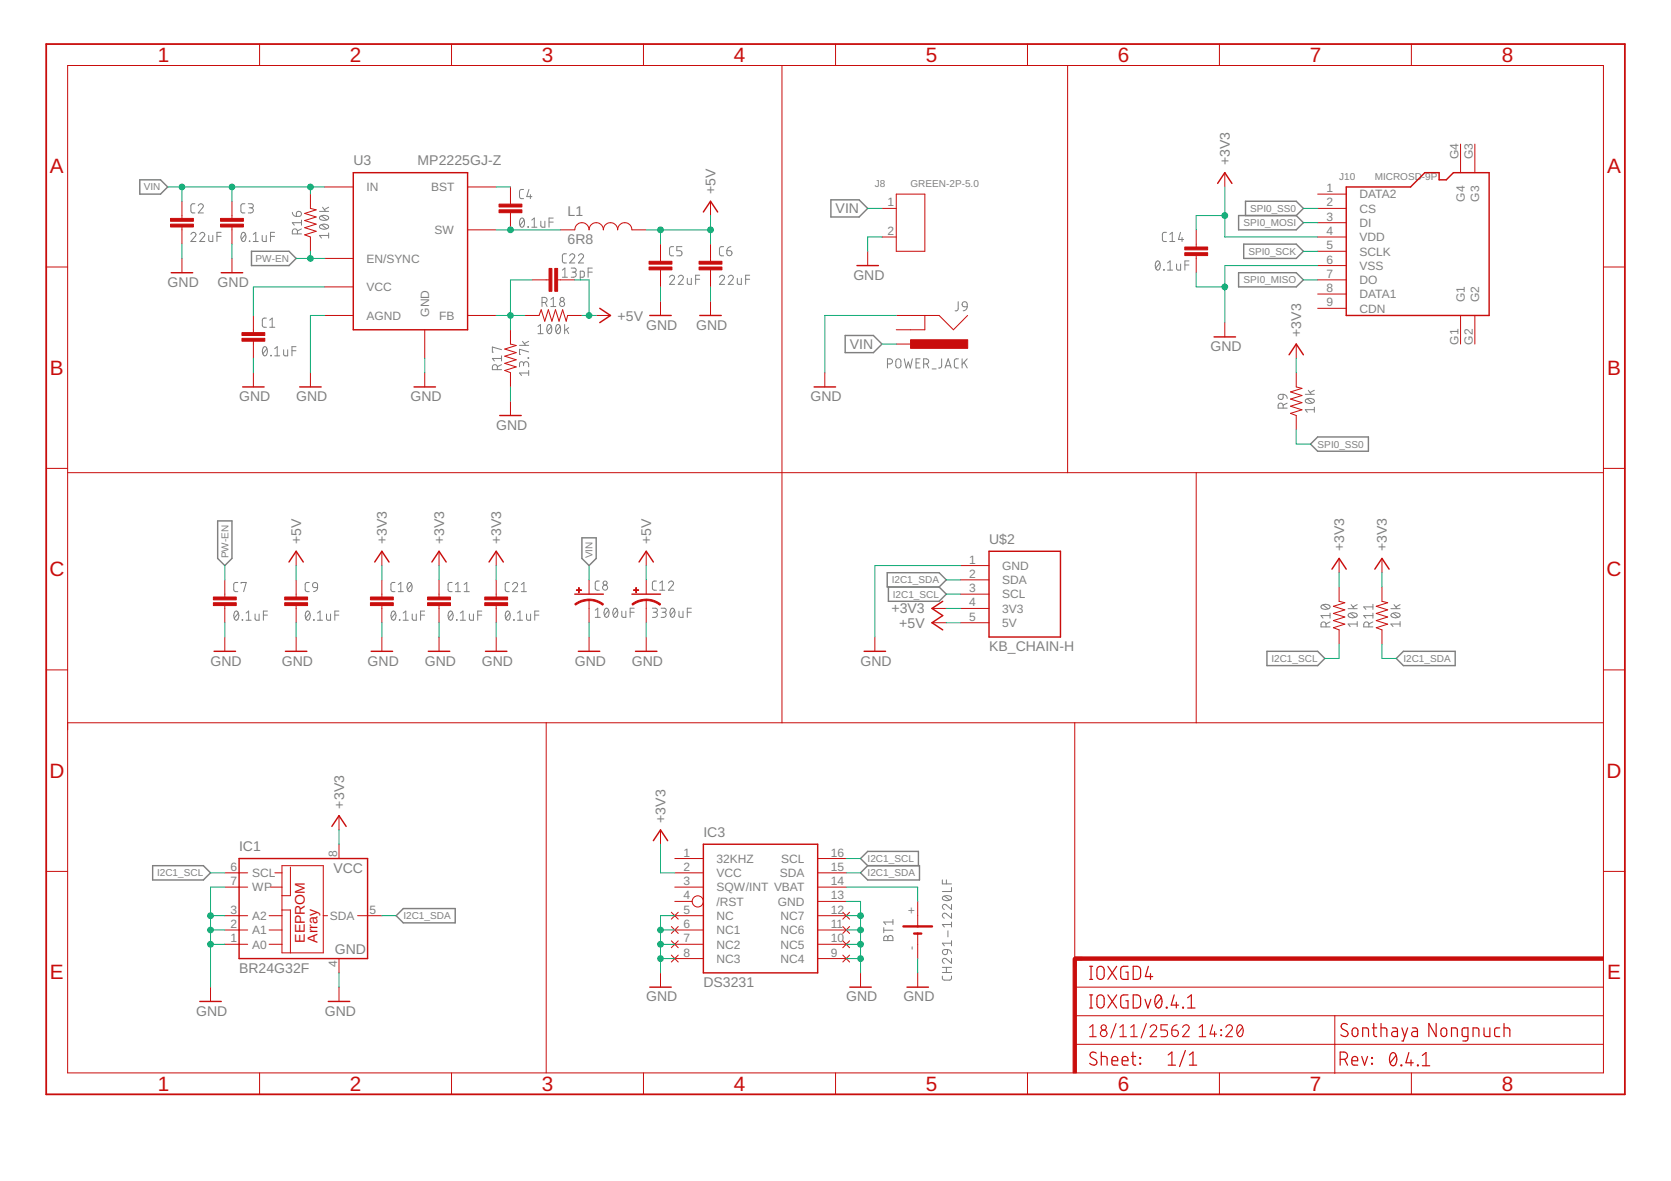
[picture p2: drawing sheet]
<svg xmlns="http://www.w3.org/2000/svg" width="297mm" height="210mm" viewBox="0 0 297 210" stroke-linecap="round" stroke-linejoin="round" font-family="sans-serif">
<g fill="none" stroke="#808080" stroke-width=".18">
<path d="M34.6 36.2h-.4l-.3 .4 .1 1.1 .6 .1M35.2 36.6a.44 .44 0 0 1 .7-.4 .44 .44 0 0 1 .1 .7l-.8 .9h1M43.5 36.2h-.4l-.3 .4v1l.3 .2h.4M44.1 36.2h.6a.36 .36 0 0 1 .3 .4 .36 .36 0 0 1-.3 .3h-.4M44.6 36.9a.46 .46 0 0 1 .4 .5 .46 .46 0 0 1-.4 .4h-.5M52 37.7v.3a.68 .68 0 0 0 .7 .5M52.8 37.7a.46 .46 0 0 1 .7 .1 .46 .46 0 0 1-.4 .7h-.4zM53.6 39.6h-1.6l.3 .4M53.6 39.1v.9M56.8 37.6h1.6M56.9 38.5a1.02 1.02 0 0 1 1.5 .2 .97 .97 0 0 1-1.6 0zM57.1 39.9l1 .8"/>
<path d="M57.1 38.4l1 .7M57.3 36.8l.6 .8M58.4 36.8l-.7 .5M92.5 38.9l.3-.1a.97 .97 0 0 1 0 1.6 1.02 1.02 0 0 1-.3-1.5zM93.1 33.7h-.5l-.2 .3v1.1l.2 .2h.5M93.2 39.1l-.8 .9M94 33.7l-.4 1.2h1M94.3 34.6v.7M94.5 39.1l.5-.3v1.6M96.1 39.3l.1 .9 .2 .2h.5v-1.1M97.6 39.5h.7M98.3 38.8h-.7v1.6"/>
<path d="M33.9 41.7a.44 .44 0 0 1 .7-.4 .44 .44 0 0 1 .1 .7l-.8 .9h.9M35.5 41.7a.44 .44 0 0 1 .6-.4 .44 .44 0 0 1 .2 .7l-.8 .9h.9M37.1 41.8v1l.3 .1h.4v-1.1M38.6 42h.7M39.3 41.3h-.7v1.6M43 41.4l.3-.1a.95 .95 0 0 1 0 1.6 1.04 1.04 0 0 1-.3-1.5zM43.6 41.7l-.7 .9M44.3 42.8l.1 .1zM45 42.9h.9M45 41.7l.5-.4v1.6M46.6 41.8v1l.3 .1h.4v-1.1M47.3 56.5l-.4 .1-.3 .3 .1 1 .2 .2 .4 .1"/>
<path d="M47.9 58.2h1M47.9 56.9l.5-.4v1.7M48.1 42h.7M48.8 41.3h-.7v1.6M52.9 41.6v-.5a.46 .46 0 0 0-.5-.4 .46 .46 0 0 0-.4 .4v.5h1.6M53.6 40.7l-.7 .3M56.9 40a1.04 1.04 0 0 1 1.5 .3 .95 .95 0 0 1-1.6 0zM58.4 41.8h-1.6l.3 .5M58.4 41.4v.9M93.9 40.3v.1zM94.5 40.4h.9M95.6 58l.5-.3v1.6"/>
<path d="M95.6 59.3h.9M96.4 53.8h.4a.46 .46 0 0 0 .5-.5 .46 .46 0 0 0-.5-.4h-.4v1.6M96.9 53.8l.4 .7M97.4 57.8l.2-.1a.97 .97 0 0 1 0 1.6 1 1 0 0 1-.2-1.5zM97.9 53.2l.5-.3v1.6M97.9 54.5h.9M98 58l-.7 .9M99 57.8l.2-.1a.97 .97 0 0 1 0 1.6 1.02 1.02 0 0 1-.2-1.5zM99.6 58l-.8 .9M100 48l.4-.4v1.7M100 49.3h.9M100.4 57.7v1.6"/>
<path d="M100.7 45.1h-.5l-.2 .4v1l.2 .2h.5M100.7 58.5l.4 .8M101.1 58.2l-.7 .6M101.3 45.5a.45 .45 0 0 1 .6-.4 .45 .45 0 0 1 .1 .7l-.7 .9h.9M101.5 47.6h.6a.36 .36 0 0 1 .3 .4 .36 .36 0 0 1-.3 .4h-.4M102 48.4a.46 .46 0 0 1 .4 .4 .46 .46 0 0 1-.4 .5h-.5M102.8 45.5a.44 .44 0 0 1 .7-.4 .44 .44 0 0 1 .1 .7l-.8 .9h.9M103.1 49.3h.6l.1-.2 .1-.6-.2-.3h-.6v1.6M104.5 48.4h.8M105.3 47.6h-.8v1.7M119 49.3a.44 .44 0 0 1 .6-.3 .44 .44 0 0 1 .2 .6l-.8 .9h.9M119.7 43.8l-.5 .1-.2 .3v1l.2 .2 .5 .1"/>
<path d="M120.6 49.3a.45 .45 0 0 1 .6-.4 .45 .45 0 0 1 .1 .7l-.7 .9h.9M121.2 43.8h-.9v.8h.6a.46 .46 0 0 1 .3 .4 .46 .46 0 0 1-.3 .5h-.6M122.2 49.5v.9l.2 .1h.5v-1M123.7 49.6h.7M124.4 48.9h-.7v1.6M127.9 49.3a.45 .45 0 0 1 .6-.4 .45 .45 0 0 1 .2 .7l-.8 .9h.9M128.6 43.8l-.5 .1-.2 .3 .1 1.2 .6 .1M129.2 44.6h.6a.45 .45 0 0 1 .3 .5 .45 .45 0 0 1-.5 .4 .45 .45 0 0 1-.4-.5zM129.5 49.3a.45 .45 0 0 1 .6-.4 .45 .45 0 0 1 .1 .7l-.7 .9h.9M129.9 43.8a.74 .74 0 0 0-.7 .8M131.1 49.5v.9l.2 .1h.5v-1M132.5 49.6h.8"/>
<path d="M133.3 48.9h-.8v1.6M170.3 53.6v1.4l-.2 .2h-.3M171.2 53.7l.3-.1a.43 .43 0 0 1 .4 .5v.4h-.6l-.3-.3zM171.9 54.5a.74 .74 0 0 1-.7 .7M205.6 46.5l.2-.1a.97 .97 0 0 1 0 1.6 1 1 0 0 1-.2-1.5zM206.2 46.7l-.8 .9M206.9 47.9v.1zM207.3 41.3h-.5l-.2 .4 .1 1 .1 .2h.5M207.5 48h.9M207.5 46.7l.5-.3v1.6M207.9 42.9h.9M207.9 41.7l.5-.4v1.6"/>
<path d="M209.1 46.9l.1 .9 .2 .2h.5v-1.1M209.8 41.3l-.3 1.3h.9M210.1 42.2v.7M210.6 47.1h.7M211.3 46.4h-.7v1.6M46.8 61.7l.3-.1a.95 .95 0 0 1 0 1.6 1.04 1.04 0 0 1-.3-1.5zM47.5 62l-.8 .9M48.1 63.2h.1zM48.8 63.2h.9M48.8 62l.5-.4v1.6M50.4 62.2v.9l.3 .1h.4v-1M51.9 62.3h.7"/>
<path d="M52.6 61.6h-.7v1.6M88.4 65.7v-.4a.44 .44 0 0 0-.4-.5 .44 .44 0 0 0-.5 .5v.4h1.7M89.2 62.1l-1.7-.4v.9h.2M89.2 64.8l-.8 .4M89.2 63.7h-1.7l.4 .5M89.2 63.2v1M92.4 61.4h1.6M92.9 60.7l.5 .7M93.1 64.7a.46 .46 0 0 1 .4-.4 .46 .46 0 0 1 .5 .4v.5M93.1 65v-.4a.36 .36 0 0 0-.4-.3 .36 .36 0 0 0-.3 .3v.6M93.9 63.6l.1 .1zM94 66.3h-1.6l.3 .4"/>
<path d="M94 65.8v.9M94 62.5l-1.6-.4v.9h.1M94 60.7l-.8 .4M157.8 64.7h.4a.46 .46 0 0 0 .4-.5 .46 .46 0 0 0-.4-.4h-.4v1.6M159.4 63.9l.3-.1 .3 .1a1.33 1.33 0 0 1 .1 1.2l-.4 .3a.43 .43 0 0 1-.5-.4zM160.7 63.8l.4 1.6 .4-1.1 .3 1.1 .4-1.6M162.8 64.5h.6M163.6 63.8h-.8v1.6h.8M164.2 64.7h.5a.46 .46 0 0 0 .4-.5 .46 .46 0 0 0-.4-.4h-.5v1.6M164.7 64.7l.4 .7M165.7 65.6h.7M167.4 63.8v1.4l-.2 .2h-.4"/>
<path d="M168 65.4l.6-1.6 .5 1.6M168.1 65h.9M170.4 63.8h-.5l-.2 .3v1.1l.2 .2h.5M171 63.8v1.6M171.4 64.4l.5 1M171.9 63.8l-.9 1M227.3 70.2l.8-.1v.5a.45 .45 0 0 1-.7 .3 .45 .45 0 0 1-.1-.7zM228.1 72.5v-.4a.44 .44 0 0 0-.5-.5 .44 .44 0 0 0-.4 .5v.4h1.6M228.1 70.1h.2a.68 .68 0 0 1 .5 .7M228.8 71.6l-.7 .4M232 70.1h1.6M232.1 71a1.02 1.02 0 0 1 1.5 .2 .93 .93 0 0 1-1.6 0z"/>
<path d="M232.4 70.9l.9 .7M232.6 69.4l.5 .7M233.6 72.8h-1.6l.4 .5M233.6 72.4v.9M233.6 69.4l-.7 .4M41.8 108.7l.2-.1a.97 .97 0 0 1 0 1.6 1.03 1.03 0 0 1-.2-1.5zM42.3 103.5h-.5l-.2 .4v1l.2 .2 .5 .1M42.4 109l-.8 .9M42.9 103.7v-.2h.9l-.5 1.7M43.1 110.1v.1zM43.8 110.2h.8M43.8 109l.4-.4v1.6"/>
<path d="M45.3 109.1l.1 1 .2 .1h.5v-1.1M46.8 109.3h.7M47.5 108.6h-.7v1.6M54.5 108.7l.2-.1a.95 .95 0 0 1 0 1.6 1.06 1.06 0 0 1-.2-1.5zM55 103.5h-.5l-.2 .4v1l.2 .2 .5 .1M55.1 109l-.8 .9M55.7 103.7l.3-.2a.43 .43 0 0 1 .5 .5v.4h-.7l-.2-.3zM55.8 110.1v.1zM56.4 110.2h.9M56.4 109l.5-.4v1.6M56.5 104.4a.7 .7 0 0 1-.8 .8M58 109.1l.1 1 .2 .1h.5v-1.1"/>
<path d="M59.5 109.3h.7M60.2 108.6h-.7v1.6M69.7 108.7l.2-.1a.95 .95 0 0 1 0 1.6 1.06 1.06 0 0 1-.2-1.5zM70.2 103.5h-.5l-.2 .4v1l.2 .2 .5 .1M70.3 109l-.7 .9M70.8 105.2h.9M70.8 103.9l.4-.4v1.7M71 110.1l.1 .1zM71.7 110.2h.9M71.7 109l.4-.4v1.6M72.6 103.6l.2-.1a.97 .97 0 0 1 0 1.7 1.02 1.02 0 0 1-.2-1.6zM73.2 103.9l-.7 .9"/>
<path d="M73.3 109.1v1l.3 .1h.4v-1.1M74.8 109.3h.7M75.5 108.6h-.7v1.6M79.9 108.7l.2-.1a.95 .95 0 0 1 0 1.6 1.01 1.01 0 0 1-.2-1.5zM80.4 103.5h-.5l-.2 .4v1l.2 .2 .5 .1M80.5 109l-.8 .9M81 105.2h.9M81 103.9l.4-.4v1.7M81.2 110.1v.1zM81.8 110.2h.9M81.8 109l.5-.4v1.6M82.5 105.2h.9"/>
<path d="M82.5 103.9l.5-.4v1.7M83.4 109.1l.1 1 .2 .1h.5v-1.1M84.9 109.3h.7M85.6 108.6h-.7v1.6M90 108.7l.3-.1a.97 .97 0 0 1 0 1.6 1.03 1.03 0 0 1-.3-1.5zM90.5 103.5h-.5l-.2 .4v1l.2 .2 .5 .1M90.6 109l-.7 .9M91.1 103.9a.45 .45 0 0 1 .6-.4 .45 .45 0 0 1 .2 .7l-.8 1h.9M91.3 110.1l.1 .1zM92 110.2h.9M92 109l.4-.4v1.6M92.7 105.2h.9"/>
<path d="M92.7 103.9l.4-.4v1.7M93.6 109.1v1l.3 .1h.4v-1.1M95.1 109.3h.7M95.8 108.6h-.7v1.6M105.8 108.5l.5-.4v1.6M105.8 109.7h.9M106.5 103.3h-.5l-.2 .3v1.1l.2 .2h.5M107.6 108.2l.2-.1a.97 .97 0 0 1 0 1.6 1.03 1.03 0 0 1-.2-1.5zM108.2 108.5l-.7 .9M109.1 108.2l.3-.1a.97 .97 0 0 1 0 1.6 1.03 1.03 0 0 1-.3-1.5zM109.7 108.5l-.7 .9M110.5 108.6l.1 1 .2 .1h.5v-1.1"/>
<path d="M112 108.8h.7M112.7 108.1h-.7v1.6M116 108.1h.5a.36 .36 0 0 1 .4 .4 .36 .36 0 0 1-.4 .3h-.4M116.4 108.8a.46 .46 0 0 1 .5 .5 .46 .46 0 0 1-.5 .4h-.4M116.7 103.3h-.5l-.2 .3v1.1l.2 .2h.5M117.3 104.9h.9M117.3 103.6l.4-.3v1.6M117.5 108.1h.6a.36 .36 0 0 1 .3 .4 .36 .36 0 0 1-.3 .3h-.4M118 108.8a.46 .46 0 0 1 .4 .5 .46 .46 0 0 1-.4 .4h-.5M118.8 103.6a.44 .44 0 0 1 .7-.3 .44 .44 0 0 1 .1 .7l-.8 .9h.9M119.3 108.2l.2-.1a.97 .97 0 0 1 0 1.6 1.03 1.03 0 0 1-.2-1.5zM119.9 108.5l-.7 .9"/>
<path d="M120.7 108.6v1l.3 .1h.4v-1.1M122.2 108.8h.7M122.9 108.1h-.7v1.6M234.9 107.6a1 1 0 0 1 1.5 .3 .95 .95 0 0 1-1.6 0zM235.2 107.5l.9 .7M235.7 111.4v-.4a.44 .44 0 0 0-.4-.5 .44 .44 0 0 0-.5 .5v.4h1.6M236.4 110.5l-.7 .4M236.4 109.4h-1.6l.4 .5M236.4 109v.9M239.6 108.2h1.7M239.8 109.1a1.02 1.02 0 0 1 1.5 .2 .93 .93 0 0 1-1.7 0zM240 109l.9 .7"/>
<path d="M240.2 107.5l.5 .7M241.3 110.9h-1.7l.4 .5M241.3 110.5v.9M241.3 107.5l-.8 .4M243.3 111.4v-.4a.46 .46 0 0 0-.4-.5 .46 .46 0 0 0-.5 .5v.4h1.7M244.1 109.4h-1.7l.4 .5M244.1 110.5l-.8 .4M244.1 107.4v.9M244.1 109v.9M244.1 107.9h-1.7l.4 .4M247.2 108.2h1.7M247.4 109.1a1.02 1.02 0 0 1 1.5 .2 .95 .95 0 0 1-1.7 0z"/>
<path d="M247.6 109l.9 .7M247.8 107.5l.5 .7M248.9 110.9h-1.7l.4 .5M248.9 110.5v.9M248.9 107.5l-.8 .4M167.5 156.4v.7h1.6M167.6 159.4a1.04 1.04 0 0 1 1.5 .2 .95 .95 0 0 1-1.6 0zM167.9 159.3l.9 .7M168.2 156.4v.7M169.1 157.7v.8h-1.6M157.1 164.9v.9M157.1 165.3h1.6"/>
<path d="M157.2 166.5l.4-.1 .2 .3a.46 .46 0 0 1 .5-.4 .46 .46 0 0 1 .4 .4v.5h-1.6zM157.8 166.7v.5M158.7 163.4v.9M158.7 163.9h-1.6l.4 .4M167.5 173.5v.5l.4 .2h1l.2-.2v-.5M167.5 172.8h1.6M167.5 171.9h1.6M167.6 168.9l.8-.1v.5a.46 .46 0 0 1-.6 .3 .46 .46 0 0 1-.2-.7zM168.2 171.9v.9M168.4 168.8a.7 .7 0 0 1 .7 .7M168.5 165.4v1.1M169.1 170.3v.9l-.9-.7a.44 .44 0 0 0-.7 .1 .44 .44 0 0 0 .4 .6"/>
<path d="M169.1 162.3v.9l-.9-.8a.44 .44 0 0 0-.7 .2 .44 .44 0 0 0 .4 .6M169.1 160.7v.9l-.9-.7a.45 .45 0 0 0-.7 .1 .45 .45 0 0 0 .4 .6M169.1 163.9v.9M169.1 167.2v.9M169.1 167.6h-1.6l.4 .5M169.1 164.3h-1.6l.4 .5"/>
<circle cx="99.9" cy="54" r=".45"/>
<circle cx="99.9" cy="53.2" r=".36"/>
<circle cx="107.6" cy="103.6" r=".36"/>
<circle cx="107.6" cy="104.4" r=".44"/>
</g>
<g fill="none" stroke="#808080" stroke-width=".25">
<path d="M24.8 32h3.7l1.3 1.2-1.3 1.3h-3.7zM147.7 35.5h5l1.5 1.5-1.5 1.6h-5zM220.2 38.3h10.2l1.3 1.3-1.3 1.3h-10.2zM221.4 38.3v-2.5h9l1.3 1.2-1.3 1.3M44.7 44.7h6.7l1.2 1.2-1.2 1.3h-6.7zM150.2 59.6h5.1l1.5 1.6-1.5 1.5h-5.1zM220.2 48.5h10.2l1.3 1.2-1.3 1.3h-10.2zM221.1 43.4h9.3l1.3 1.3-1.3 1.2h-9.3zM233 78.9l1.2-1.2h9v2.5h-9zM38.7 92.6h2.5v6.7l-1.2 1.2-1.3-1.2zM103.4 95.6h2.6v3.7l-1.3 1.2-1.3-1.2zM157.7 101.8h9.2l1.3 1.3-1.3 1.2h-9.2z"/>
<path d="M157.9 104.3v2.6h9l1.3-1.3-1.3-1.3M225.2 115.8h9l1.3 1.2-1.3 1.3h-9zM248.2 117l1.3-1.2h9.2v2.5h-9.2zM27.1 153.9h9.1l1.2 1.2-1.2 1.3h-9.1zM153 155.1l1.2-1.2h9.2v2.5h-9.2zM154.2 153.9l-1.2-1.3 1.2-1.3h9.1v2.6M70.4 162.8l1.3-1.3h9.2v2.5h-9.2z"/>
</g>
<g fill="none" stroke="#c90d0c" stroke-width=".18">
<path d="M12 11.6h273v179.1h-273zM46.1 7.8v3.8M80.3 7.8v3.8M114.4 7.8v3.8M139 11.6v116.9M148.5 7.8v3.8M182.6 7.8v3.8M189.8 11.6v72.4M216.8 7.8v3.8M250.9 7.8v3.8M32.3 35.8v3M41.2 35.8v3"/>
<path d="M55.2 34.5v2.5l1 .3-2 .6 2 .7-2 .6 2 .6-2 .7 2 .6-2 .6 1 .4v2.6M57.7 33.2h5.1M83.1 33.2h5.1M90.7 33.2v3.1M90.7 37.8v3.1M126.3 35.8v2.5M156.8 37h2.5M159.3 34.5h5.1v10.2h-5.1zM217.7 30.7v2.5M234.2 34.5h5.1M234.2 37h5.1M234.2 39.6h5.1"/>
<path d="M259.6 25.6v5.1M262.2 25.6v5.1M8.2 47.5h3.8M32.3 40.3v3.1M32.3 45.9v2.6M41.2 40.3v3.1M41.2 45.9v2.6M45 56.1v3M57.7 56.1h5.1M57.7 45.9h5.1M57.7 51h5.1M75.5 58.6v5.1"/>
<path d="M83.1 40.9h5.1M83.1 56.1h5.1M90.7 58.6v2.6l1.1 .2-2.1 .6 2.1 .7-2.1 .6 2.1 .6-2.1 .7 2.1 .6-2.1 .6 1 .4v2.6M93.3 56.1h2.5l.4-1 .6 2 .7-2 .6 2 .6-2 .7 2 .6-2 .6 2 .3-1h2.5M94.6 49.7h3M99.1 49.7h3.1M99.6 40.9h2.6a1.27 1.27 0 0 1 1.2-1.3 1.27 1.27 0 0 1 1.3 1.3 1.27 1.27 0 0 1 1.3-1.3 1.27 1.27 0 0 1 1.3 1.3 1.27 1.27 0 0 1 1.2-1.3 1.27 1.27 0 0 1 1.3 1.3 1.27 1.27 0 0 1 1.3-1.3 1.27 1.27 0 0 1 1.2 1.3h2.6M106 56.1h2.5M117.4 43.4v3M117.4 48v3M117.4 53.5v2.6M126.3 43.4v3"/>
<path d="M126.3 48v3M126.3 53.5v2.6M154.2 44.7v2.5M156.8 42.1h2.5M159.3 56.1h7.6l2.6 2.5 2.5-2.5M164.4 56.1v2.5h-5.1M212.6 40.9v3M212.6 45.4v3.1M217.7 57.3v2.6M234.2 44.7h5.1M234.2 42.1h5.1M234.2 47.2h5.1"/>
<path d="M234.2 49.7h5.1M234.2 52.3h5.1M234.2 54.8h5.1M259.6 56.1v5.1M262.2 56.1v5.1M285 47.5h3.8M45 60.6v3.1M45 66.2v2.6M55.2 66.2v2.6M75.5 66.2v2.6M90.7 71.3v2.6M146.6 66.2v2.6"/>
<path d="M159.3 61.2h2.6M230.4 66.2v2.6l1 .2-2 .7 2 .6-2 .6 2 .7-2 .6 2 .6-2 .7 1 .4v2.5M230.4 61.2v2.5M8.2 83.2h3.8M12 84h273M52.6 98v2.5M67.9 98v2.5M78 98v2.5M88.2 98v2.5M114.9 98v2.5M212.6 84v44.5M238 99.3v2.5"/>
<path d="M245.7 99.3v2.5M285 83.2h3.8M8.2 119.1h3.8M40 103.1v3M40 107.6v3.1M40 113.2v2.6M52.6 103.1v3M52.6 107.6v3.1M52.6 113.2v2.6M67.9 103.1v3M67.9 107.6v3.1M67.9 113.2v2.6"/>
<path d="M78 103.1v3M78 107.6v3.1M78 113.2v2.6M88.2 103.1v3M88.2 107.6v3.1M88.2 113.2v2.6M104.7 103.1v2.5M104.7 106.6v4.1M104.7 113.2v2.6M114.9 103.1v2.5M114.9 106.6v4.1M114.9 113.2v2.6"/>
<path d="M155.5 113.2v2.6M165.7 108.1h2.5M165.7 110.7h2.5M170.7 100.5h5.1M170.7 103.1h5.1M170.7 105.6h5.1M170.7 108.1h5.1M170.7 110.7h5.1M238 104.3v2.6l1.1 .2-2.1 .7 2.1 .6-2.1 .6 2.1 .7-2.1 .6 2.1 .6-2.1 .7 1 .4v2.5M245.7 104.3v2.6l1 .2-2.1 .7 2.1 .6-2.1 .6 2.1 .7-2.1 .6 2.1 .6-2.1 .7 1.1 .4v2.5M285 119.1h3.8M12 128.5h273"/>
<path d="M97.1 128.5v62.2M191.1 128.5v41.9M8.2 154.9h3.8M40 155.1h4M40 157.7h4M48.1 157.7h2M48.9 155.1h1.2M50.1 153.9h7.4v15.5h-7.4zM51.6 154.1v5.1h-1.5M60.3 145v2.5M60.3 150.1v2.5M117.4 147.5v2.6"/>
<path d="M120 155.1h5M120 157.7h5M120 152.6h5M145.4 155.1h5M145.4 157.7h5M145.4 152.6h5M285 154.9h3.8M37.4 175.5v2.5M40 162.8h4M40 165.3h4M40 167.8h4M47.8 162.8h2.3"/>
<path d="M47.8 165.3h2.3M47.8 167.8h2.3M50.1 161.7h1.5v7.7M57.5 162.8h.7M60.3 170.4v2.5M60.3 175.5v2.5M63.6 162.8h4.3M117.4 172.9v2.6M119.3 162.1l1.3 1.3M119.3 164.7l1.3 1.2M119.3 167.2l1.3 1.2M119.3 169.8l1.3 1.2"/>
<path d="M120 162.8h5M120 165.3h5M120 167.8h5M120 160.2h3M120 170.4h5M120.6 162.1l-1.3 1.3M120.6 164.7l-1.3 1.2M120.6 167.2l-1.3 1.2M120.6 169.8l-1.3 1.2M145.4 162.8h5M145.4 165.3h5M145.4 167.8h5"/>
<path d="M145.4 160.2h5M145.4 170.4h5M149.8 169.8l1.2 1.2M149.8 167.2l1.2 1.2M149.8 164.7l1.2 1.2M149.8 162.1l1.2 1.3M151 169.8l-1.2 1.2M151 167.2l-1.2 1.2M151 164.7l-1.2 1.2M151 162.1l-1.2 1.3M153 172.9v2.6M163.1 160.2v4.5"/>
<path d="M163.1 165.9v4.5M163.1 172.9v2.6M191.1 175.5h93.9M46.1 190.7v3.8M80.3 190.7v3.8M114.4 190.7v3.8M148.5 190.7v3.8M182.6 190.7v3.8M191.1 185.6h93.9M191.1 180.5h93.9M216.8 190.7v3.8M237.3 180.5v10.3"/>
<path d="M250.9 190.7v3.8"/>
<circle cx="124" cy="160.2" r=".99"/>
</g>
<g fill="none" stroke="#c90d0c" stroke-width=".25">
<path d="M62.8 30.7h20.3v27.9h-20.3zM125 37.7l1.3-1.9 1.3 1.9M216.5 32.6l1.2-1.9 1.3 1.9M239.3 33.2h11.4l2.6-2.5h2.5v1.3h1.3l1.3-1.3h6.3v25.4h-25.4zM30.4 48.5h3.8M39.3 48.5h3.8M106.6 54.8l1.9 1.3-1.9 1.2M115.5 56.1h3.8M124.4 56.1h3.8M152.3 47.2h3.8M215.8 59.9h3.8M43.1 68.8h3.8"/>
<path d="M53.3 68.8h3.8M73.6 68.8h3.8M88.8 73.9h3.8M144.7 68.8h3.8M229.2 63.1l1.2-1.9 1.3 1.9M51.4 99.9l1.2-1.9 1.3 1.9M66.6 99.9l1.3-1.9 1.3 1.9M76.8 99.9l1.2-1.9 1.3 1.9M86.9 99.9l1.3-1.9 1.3 1.9M113.6 99.9l1.3-1.9 1.2 1.9M175.8 98h12.7v15.2h-12.7zM38.1 115.8h3.8"/>
<path d="M50.7 115.8h3.8M66 115.8h3.8M76.1 115.8h3.8M86.3 115.8h3.8M102.2 105.6h5.1M102.8 115.8h3.8M112.3 105.6h5.1M113 115.8h3.8M153.6 115.8h3.8M167.6 106.9l-1.9 1.2 1.9 1.3-1.9 1.3 1.9 1.3M236.8 101.2l1.2-1.9 1.3 1.9M244.4 101.2l1.3-1.9 1.2 1.9"/>
<path d="M42.5 152.6h22.8v17.8h-22.8zM59 146.9l1.3-1.9 1.2 1.9M116.1 149.4l1.3-1.9 1.3 1.9M125 150.1h20.4v22.8h-20.4zM35.5 178h3.8M58.4 178h3.8M115.5 175.5h3.8M151.1 175.5h3.8M161.2 175.5h3.8"/>
</g>
<g fill="#c90d0c" stroke="#c90d0c" stroke-width=".18">
<path d="M50.6 107.1h4.1v.5h-4.1z"/>
<path d="M50.6 106.1h4.1v.5h-4.1z"/>
<path d="M65.8 107.1h4.1v.5h-4.1z"/>
<path d="M65.8 106.1h4.1v.5h-4.1z"/>
<path d="M76 107.1h4.1v.5h-4.1z"/>
<path d="M76 106.1h4.1v.5h-4.1z"/>
<path d="M210.6 44.9h4.1v.5h-4.1z"/>
<path d="M210.6 43.9h4.1v.5h-4.1z"/>
<path d="M43 60.1h4.1v.5h-4.1z"/>
<path d="M43 59.1h4.1v.5h-4.1z"/>
<path d="M30.3 39.8h4.1v.5h-4.1z"/>
<path d="M30.3 38.8h4.1v.5h-4.1z"/>
<path d="M39.2 39.8h4.1v.5h-4.1z"/>
<path d="M39.2 38.8h4.1v.5h-4.1z"/>
<path d="M88.7 37.3h4.1v.5h-4.1z"/>
<path d="M88.7 36.3h4.1v.5h-4.1z"/>
<path d="M115.4 47.5h4v.5h-4z"/>
<path d="M115.4 46.4h4v.5h-4z"/>
<path d="M124.3 47.5h4v.5h-4z"/>
<path d="M124.3 46.4h4v.5h-4z"/>
<path d="M37.9 107.1h4.1v.5h-4.1z"/>
<path d="M37.9 106.1h4.1v.5h-4.1z"/>
<path d="M102.5 104.8h.9v.1h-.9z"/>
<path d="M102.8 104.4h.2v.9h-.2z"/>
<path d="M112.6 104.8h.9v.1h-.9z"/>
<path d="M113 104.4h.1v.9h-.1z"/>
<path d="M86.2 107.1h4v.5h-4z"/>
<path d="M86.2 106.1h4v.5h-4z"/>
<path d="M98.6 47.7h.5v4.1h-.5z"/>
<path d="M97.6 47.7h.5v4.1h-.5z"/>
<path d="M161.9 60.4h10.1v1.5h-10.1z"/>
<path d="M190.8 170.4h.5v20.3h-.5z"/>
<path d="M191.1 170.1h93.9v.6h-93.9z"/>
</g>
<path d="M160.6 164.7h5.1M162.5 165.9h1.3" fill="none" stroke="#c90d0c" stroke-width=".42"/>
<g fill="#c90d0c" stroke="#c90d0c" stroke-width=".18">
<path d="M104.7 106.5h.3a4.1 4.1 0 0 1 2.3 .9l-.2 .2a3.8 3.8 0 0 0-2.4-.9z" fill-rule="evenodd"/>
<path d="M102.2 107.4l.2-.2a4 4 0 0 1 2.3-.7v.2l-.5 .1a3.8 3.8 0 0 0-1.9 .7z" fill-rule="evenodd"/>
<path d="M114.9 106.5h.2a4.1 4.1 0 0 1 2.3 .9l-.1 .2a3.8 3.8 0 0 0-2.4-.9z" fill-rule="evenodd"/>
<path d="M112.3 107.4l.2-.2a4 4 0 0 1 2.4-.7v.2l-.5 .1a3.8 3.8 0 0 0-1.9 .7z" fill-rule="evenodd"/>
</g>
<path d="M192.3 170.4h-1.2v1.2" fill="none" stroke="#c90d0c" stroke-width=".61"/>
<g fill="none" stroke="#c90d0c" stroke-width=".21">
<path d="M193.7 179.2h.5M193.7 176.8h.5M193.7 174.1h.5M193.7 171.7h.5M194 171.7v2.4M194 176.8v2.4M195.1 177.1a.66 .66 0 0 1 .7-.3 .66 .66 0 0 1 .5 .7v1a.65 .65 0 0 1-.7 .7 .65 .65 0 0 1-.6-.7zM195.1 172a.66 .66 0 0 1 .7-.2 .66 .66 0 0 1 .5 .6v1a.65 .65 0 0 1-.7 .7 .65 .65 0 0 1-.6-.7zM196.9 176.8l1.6 2.4M196.9 171.7l1.6 2.4M198.5 176.8l-1.6 2.4M198.5 171.7l-1.6 2.4"/>
<path d="M200.5 176.8h-.8a.51 .51 0 0 0-.5 .5v1.5l.4 .3 .9 .1v-1.3h-.4M200.5 171.7h-.8a.51 .51 0 0 0-.5 .6v1.3l.2 .4 1.1 .1v-1.3h-.4M201.4 176.8h.9l.4 .5v1.4l-.4 .4-.9 .1zM201.4 171.7l.9 .1 .4 .4v1.4l-.4 .5h-.9zM203.5 177.6l.5 1.6 .6-1.6M204.1 171.7l-.5 1.9h1.3M204.5 173v1.1M205.5 177a.53 .53 0 0 1 .7-.1 .53 .53 0 0 1 .3 .5 1.53 1.53 0 0 1-.4 1.7l-.2 .1a1.4 1.4 0 0 1-.4-2.2zM206.4 177.3l-1 1.3M207.3 179h.2v.2h-.2zM208.7 176.8l-.5 1.8h1.3M209.1 178.1v1.1"/>
<path d="M210.2 179h.2v.2h-.2zM211.1 179.2h1.3M211.1 177.3l.7-.5v2.4M194.9 187.2a.58 .58 0 0 0-.9-.1 .58 .58 0 0 0 0 .9l.7 .3a.54 .54 0 0 1 .2 .8 .54 .54 0 0 1-.7 .2l-.5-.3M195.8 187.8l.9 .1 .1 1.4M195.8 187v2.3M197.7 188.5h1a.54 .54 0 0 0-.4-.7 .54 .54 0 0 0-.6 .5l.1 .9 .9 .1M199.5 188.5h1a.54 .54 0 0 0-.4-.7 .54 .54 0 0 0-.6 .5l.1 .9 .9 .1M201.1 187.8h.8M201.4 187v2.1l.2 .2h.3M202.6 188h.2v.1h-.2zM202.6 189h.2v.1h-.2z"/>
<path d="M207.7 189.3h1.3M207.7 187.5l.6-.5v2.3M210.7 186.7l-1 2.9M211.4 189.3h1.3M211.4 187.5l.7-.5v2.3M238.2 188.3h.7a.65 .65 0 0 0 .6-.7 .65 .65 0 0 0-.6-.6h-.7v2.3M239 188.3l.5 1M239.5 182.1a.58 .58 0 0 0-.9-.1 .58 .58 0 0 0 .1 .9l.7 .4a.54 .54 0 0 1 .2 .7 .54 .54 0 0 1-.8 .2l-.5-.3M240.3 188.5h1a.54 .54 0 0 0-.3-.7 .54 .54 0 0 0-.7 .5l.1 .9 .9 .1M240.5 182.9l.5-.2a.92 .92 0 0 1 .1 1.5h-.3l-.4-.3-.1-.7zM242.1 187.8l.5 1.5 .5-1.5M242.2 184.2v-1.5l1 .1 .1 1.4"/>
<path d="M243.8 189h.2v.1h-.2zM243.8 188h.2v.1h-.2zM243.9 182.7h.8M244.2 181.9v2l.1 .2 .4 .1M245.5 182.7l.9 .1 .1 1.4M245.5 181.9v2.3M247.3 187.3a.53 .53 0 0 1 .6-.2 .53 .53 0 0 1 .3 .6 1.53 1.53 0 0 1-.4 1.7h-.2a1.4 1.4 0 0 1-.3-2.1zM247.5 182.7h.7l.2 .2v1.3h-.6a.46 .46 0 0 1-.4-.4 .46 .46 0 0 1 .4-.5h.6M248.2 187.6l-1.1 1.3M249 189.3h.2v.1h-.2zM249.2 182.7l.5 1.5M250.2 182.7l-.8 2.3h-.2"/>
<path d="M250.4 187.1l-.5 1.8h1.3M250.8 188.4v1M251.1 182.7h.6l.3 .4v1.1h-.6a.46 .46 0 0 1-.5-.4 .46 .46 0 0 1 .5-.5h.6M252 189.3h.1v.1h-.1zM252.8 189.4h1.3M252.8 187.6l.7-.5v2.3M255.3 181.9v2.3l-1.3-2.3v2.3M256.3 182.9l.5-.2a.47 .47 0 0 1 .4 .5v.5a.52 .52 0 0 1-.5 .5 .52 .52 0 0 1-.6-.5zM258 184.2v-1.5l1 .1 .1 1.4M260.9 184.2h-.8l-.2-.2v-1.1l.2-.2h.8v1.9l-.2 .4h-.7M261.9 184.2v-1.5l.9 .1 .1 1.4M263.8 182.7v1.3l.4 .2h.6v-1.5"/>
<path d="M266.6 182.7h-.7l-.2 .4 .1 1 .8 .1M267.4 182.7l.9 .1 .1 .3v1.1M267.4 181.9v2.3"/>
</g>
<path d="M8.2 7.8h280.6v186.7h-280.6z" fill="none" stroke="#c90d0c" stroke-width=".32"/>
<g fill="none" stroke="#c90d0c" stroke-width=".19">
<path d="M193.7 182.6l.6-.5v2.2M193.7 184.3h1.2M198.4 181.9l-.9 2.6M199.1 184.3h1.1M199.1 182.6l.5-.5v2.2M201 184.3h1.2M201 182.6l.6-.5v2.2M203.8 181.9l-1 2.6M204.4 182.6a.58 .58 0 0 1 .9-.4 .58 .58 0 0 1 .1 .9l-1 1.2h1.2M207.5 182.1h-1.1v1h.7a.61 .61 0 0 1 .4 .6 .61 .61 0 0 1-.4 .6h-.7M208.3 183.1h.7a.59 .59 0 0 1 .5 .6 .59 .59 0 0 1-.6 .5 .59 .59 0 0 1-.6-.5zM209.2 182.1l-.6 .3-.3 .7"/>
<path d="M210.2 182.6a.58 .58 0 0 1 .8-.4 .58 .58 0 0 1 .2 .9l-1 1.2h1.2M213.2 184.3h1.1M213.2 182.6l.5-.5v2.2M215.6 182.1l-.5 1.7h1.2M215.9 183.3v1M217 183l.1 .1zM217 184l.1 .1zM217.9 182.6a.58 .58 0 0 1 .8-.4 .58 .58 0 0 1 .2 .9l-1 1.2h1.2M220.1 182.3a.49 .49 0 0 1 .5-.1 .49 .49 0 0 1 .3 .5 1.21 1.21 0 0 1-.5 1.6 1.26 1.26 0 0 1-.4-1.9zM220.9 182.6l-1 1.2"/>
<circle cx="196.2" cy="182.6" r=".47"/>
<circle cx="196.2" cy="183.7" r=".59"/>
</g>
<g fill="none" stroke="#0dab76" stroke-width=".18">
<path d="M29.8 33.2h27.9M32.3 33.2v2.6M41.2 33.2v2.6M55.2 33.2v1.3M88.2 33.2h2.5M126.3 38.3v5.1M154.2 37h2.6M217.7 33.2v8.9h16.5M217.7 38.3h-5.1v2.6M231.7 37h2.5M231.7 39.6h2.5M32.3 43.4v2.5"/>
<path d="M41.2 43.4v2.5M52.6 45.9h5.1M55.2 44.7v1.2M57.7 56.1h-2.5v10.1M57.7 51h-12.7v5.1M88.2 40.9h11.4M88.2 56.1h5.1M94.6 49.7h-3.9v8.9M102.2 49.7h2.5v6.4M103.4 56.1h2.6M114.9 40.9h11.4M117.4 40.9v2.5"/>
<path d="M117.4 51v2.5M126.3 51v2.5M156.8 42.1h-2.6v2.6M159.3 56.1h-12.7v10.1M212.6 48.5v2.5h5.1M231.7 49.7h2.5M231.7 44.7h2.5M234.2 47.2h-16.5v10.1M45 63.7v2.5M75.5 63.7v2.5M90.7 68.8v2.5M156.8 61.2h2.5"/>
<path d="M230.4 63.7v2.5M230.4 76.4v2.5h2.6M40 100.5v2.6M40 110.7v2.5M52.6 100.5v2.6M52.6 110.7v2.5M67.9 100.5v2.6M67.9 110.7v2.5M78 100.5v2.6M78 110.7v2.5M88.2 100.5v2.6M88.2 110.7v2.5"/>
<path d="M104.7 100.5v2.6M104.7 110.7v2.5M114.9 100.5v2.6M114.9 110.7v2.5M168.2 110.7h2.5M168.2 108.1h2.5M168.2 105.6h2.5M168.2 103.1h2.5M170.7 100.5h-15.2v12.7M238 101.8v2.5M238 114.5v2.5h-2.5M245.7 101.8v2.5"/>
<path d="M245.7 114.5v2.5h2.5M37.4 155.1h2.6M40 157.7h-2.6v17.8M60.3 147.5v2.6M117.4 150.1v5h2.6M150.4 155.1h2.6M150.4 157.7h12.7v2.5M150.4 152.6h2.6M37.4 162.8h2.6M37.4 167.8h2.6M37.4 165.3h2.6M60.3 172.9v2.6"/>
<path d="M67.9 162.8h2.5M117.4 167.8h2.6M117.4 165.3h2.6M117.4 170.4h2.6M120 162.8h-2.6v10.1M150.4 162.8h2.6M150.4 167.8h2.6M150.4 165.3h2.6M150.4 170.4h2.6M150.4 160.2h2.6v12.7M163.1 170.4v2.5"/>
</g>
<g fill="#0dab76" stroke="#0dab76" stroke-width=".18">
<circle cx="117.4" cy="40.9" r=".51"/>
<circle cx="126.3" cy="40.9" r=".51"/>
<circle cx="104.7" cy="56.1" r=".51"/>
<circle cx="217.7" cy="38.3" r=".51"/>
<circle cx="217.7" cy="51" r=".51"/>
<circle cx="37.4" cy="165.3" r=".51"/>
<circle cx="37.4" cy="167.8" r=".51"/>
<circle cx="37.4" cy="162.8" r=".51"/>
<circle cx="117.4" cy="167.8" r=".51"/>
<circle cx="117.4" cy="165.3" r=".51"/>
<circle cx="117.4" cy="170.4" r=".51"/>
<circle cx="153" cy="162.8" r=".51"/>
<circle cx="153" cy="165.3" r=".51"/>
<circle cx="153" cy="167.8" r=".51"/>
<circle cx="153" cy="170.4" r=".51"/>
<circle cx="41.2" cy="33.2" r=".51"/>
<circle cx="32.3" cy="33.2" r=".51"/>
<circle cx="55.2" cy="33.2" r=".51"/>
<circle cx="90.7" cy="40.9" r=".51"/>
<circle cx="90.7" cy="56.1" r=".51"/>
<circle cx="55.2" cy="45.9" r=".51"/>
</g>
<g font-size="3.7" fill="#c90d0c">
<text x="28.1" y="11">1</text>
<text x="62.2" y="11">2</text>
<text x="96.3" y="11">3</text>
<text x="130.4" y="11">4</text>
<text x="164.6" y="11">5</text>
<text x="198.7" y="11">6</text>
<text x="232.8" y="11">7</text>
<text x="266.9" y="11">8</text>
<text x="8.9" y="30.8">A</text>
<text x="285.7" y="30.8">A</text>
<text x="8.9" y="66.6">B</text>
<text x="285.7" y="66.6">B</text>
<text x="8.8" y="102.5">C</text>
<text x="285.6" y="102.5">C</text>
<text x="8.8" y="138.3">D</text>
<text x="285.6" y="138.3">D</text>
<text x="8.9" y="174.1">E</text>
<text x="285.7" y="174.1">E</text>
<text x="28.1" y="193.9">1</text>
<text x="62.2" y="193.9">2</text>
<text x="96.3" y="193.9">3</text>
<text x="130.4" y="193.9">4</text>
<text x="164.6" y="193.9">5</text>
<text x="198.7" y="193.9">6</text>
<text x="232.8" y="193.9">7</text>
<text x="266.9" y="193.9">8</text>
</g>
<g font-size="2.5" fill="#808080">
<text x="62.8" y="29.4">U3</text>
<text x="74.2" y="29.4">MP2225GJ-Z</text>
<text x="218.6" y="29.4" transform="rotate(-90 218.6 29.4)">+3V3</text>
<text x="127.2" y="34.5" transform="rotate(-90 127.2 34.5)">+5V</text>
<text x="100.9" y="38.3">L1</text>
<text x="148.5" y="37.9">VIN</text>
<text x="100.9" y="43.4">6R8</text>
<text x="29.8" y="51">GND</text>
<text x="38.7" y="51">GND</text>
<text x="151.7" y="49.7">GND</text>
<text x="109.8" y="57">+5V</text>
<text x="114.9" y="58.6">GND</text>
<text x="123.8" y="58.6">GND</text>
<text x="231.3" y="59.9" transform="rotate(-90 231.3 59.9)">+3V3</text>
<text x="151.1" y="62">VIN</text>
<text x="215.2" y="62.4">GND</text>
<text x="42.5" y="71.3">GND</text>
<text x="52.7" y="71.3">GND</text>
<text x="73" y="71.3">GND</text>
<text x="144.1" y="71.3">GND</text>
<text x="88.2" y="76.4">GND</text>
<text x="53.5" y="96.7" transform="rotate(-90 53.5 96.7)">+5V</text>
<text x="68.8" y="96.7" transform="rotate(-90 68.8 96.7)">+3V3</text>
<text x="78.9" y="96.7" transform="rotate(-90 78.9 96.7)">+3V3</text>
<text x="89.1" y="96.7" transform="rotate(-90 89.1 96.7)">+3V3</text>
<text x="115.8" y="96.7" transform="rotate(-90 115.8 96.7)">+5V</text>
<text x="175.8" y="96.7">U$2</text>
<text x="238.9" y="98" transform="rotate(-90 238.9 98)">+3V3</text>
<text x="246.5" y="98" transform="rotate(-90 246.5 98)">+3V3</text>
<text x="158.5" y="109">+3V3</text>
<text x="159.9" y="111.6">+5V</text>
<text x="37.4" y="118.3">GND</text>
<text x="50.1" y="118.3">GND</text>
<text x="65.3" y="118.3">GND</text>
<text x="75.5" y="118.3">GND</text>
<text x="85.7" y="118.3">GND</text>
<text x="102.2" y="118.3">GND</text>
<text x="112.3" y="118.3">GND</text>
<text x="153" y="118.3">GND</text>
<text x="175.8" y="115.8">KB_CHAIN-H</text>
<text x="61.2" y="143.7" transform="rotate(-90 61.2 143.7)">+3V3</text>
<text x="118.3" y="146.2" transform="rotate(-90 118.3 146.2)">+3V3</text>
<text x="125" y="148.8">IC3</text>
<text x="42.5" y="151.3">IC1</text>
<text x="59.3" y="155.1">VCC</text>
<text x="42.5" y="172.9">BR24G32F</text>
<text x="59.5" y="169.6">GND</text>
<text x="114.9" y="178">GND</text>
<text x="125" y="175.5">DS3231</text>
<text x="150.4" y="178">GND</text>
<text x="160.6" y="178">GND</text>
<text x="34.9" y="180.5">GND</text>
<text x="57.7" y="180.5">GND</text>
</g>
<g font-size="2.5" fill="#c90d0c">
<text x="54.2" y="167.6" transform="rotate(-90 54.2 167.6)">EEPROM</text>
<text x="56.5" y="167.6" transform="rotate(-90 56.5 167.6)">Array</text>
</g>
<g font-size="2.1" fill="#808080">
<text x="259.3" y="28.3" transform="rotate(-90 259.3 28.3)">G4</text>
<text x="261.8" y="28.3" transform="rotate(-90 261.8 28.3)">G3</text>
<text x="65.1" y="34">IN</text>
<text x="76.6" y="34">BST</text>
<text x="235.8" y="34.1">1</text>
<text x="241.6" y="35.3">DATA2</text>
<text x="260.4" y="35.9" transform="rotate(-90 260.4 35.9)">G4</text>
<text x="262.9" y="35.9" transform="rotate(-90 262.9 35.9)">G3</text>
<text x="77.2" y="41.6">SW</text>
<text x="157.8" y="36.7">1</text>
<text x="157.8" y="41.8">2</text>
<text x="235.8" y="36.7">2</text>
<text x="235.8" y="39.2">3</text>
<text x="235.8" y="41.8">4</text>
<text x="241.6" y="37.8">CS</text>
<text x="241.6" y="40.3">DI</text>
<text x="65.1" y="46.7">EN/SYNC</text>
<text x="235.8" y="44.3">5</text>
<text x="235.8" y="46.8">6</text>
<text x="241.6" y="42.9">VDD</text>
<text x="241.6" y="45.4">SCLK</text>
<text x="241.6" y="48">VSS</text>
<text x="65.1" y="51.8">VCC</text>
<text x="235.8" y="49.4">7</text>
<text x="235.8" y="51.9">8</text>
<text x="241.6" y="50.5">DO</text>
<text x="241.6" y="53">DATA1</text>
<text x="260.4" y="53.7" transform="rotate(-90 260.4 53.7)">G1</text>
<text x="262.9" y="53.7" transform="rotate(-90 262.9 53.7)">G2</text>
<text x="65.1" y="56.8">AGND</text>
<text x="76.3" y="56.3" transform="rotate(-90 76.3 56.3)">GND</text>
<text x="78.1" y="56.8">FB</text>
<text x="235.8" y="54.5">9</text>
<text x="241.6" y="55.6">CDN</text>
<text x="259.3" y="61.3" transform="rotate(-90 259.3 61.3)">G1</text>
<text x="261.8" y="61.3" transform="rotate(-90 261.8 61.3)">G2</text>
<text x="172.3" y="100.2">1</text>
<text x="178.2" y="101.3">GND</text>
<text x="172.3" y="102.7">2</text>
<text x="172.3" y="105.3">3</text>
<text x="172.3" y="107.8">4</text>
<text x="178.2" y="103.8">SDA</text>
<text x="178.2" y="106.4">SCL</text>
<text x="172.3" y="110.3">5</text>
<text x="178.2" y="108.9">3V3</text>
<text x="178.2" y="111.4">5V</text>
<text x="41" y="154.8">6</text>
<text x="44.8" y="155.9">SCL</text>
<text x="59.9" y="152.2" transform="rotate(-90 59.9 152.2)">8</text>
<text x="121.5" y="152.2">1</text>
<text x="121.5" y="154.8">2</text>
<text x="127.4" y="153.4">32KHZ</text>
<text x="127.4" y="155.9">VCC</text>
<text x="138.6" y="155.9">SDA</text>
<text x="138.9" y="153.4">SCL</text>
<text x="147.7" y="152.2">16</text>
<text x="147.7" y="154.8">15</text>
<text x="41" y="157.3">7</text>
<text x="44.8" y="158.4">WP</text>
<text x="121.5" y="159.9">4</text>
<text x="121.5" y="157.3">3</text>
<text x="127.4" y="161">/RST</text>
<text x="127.4" y="158.4">SQW/INT VBAT</text>
<text x="138.2" y="161">GND</text>
<text x="147.7" y="157.3">14</text>
<text x="147.7" y="159.9">13</text>
<text x="41" y="167.5">1</text>
<text x="41" y="164.9">2</text>
<text x="41" y="162.4">3</text>
<text x="44.8" y="166.1">A1</text>
<text x="44.8" y="163.5">A2</text>
<text x="58.6" y="163.5">SDA</text>
<text x="65.7" y="162.4">5</text>
<text x="121.5" y="162.4">5</text>
<text x="121.5" y="164.9">6</text>
<text x="121.5" y="167.5">7</text>
<text x="127.4" y="163.5">NC</text>
<text x="127.4" y="166.1">NC1</text>
<text x="138.7" y="166.1">NC6</text>
<text x="138.7" y="163.5">NC7</text>
<text x="147.7" y="167.5">10</text>
<text x="147.7" y="164.9">11</text>
<text x="147.7" y="162.4">12</text>
<text x="162.8" y="162.4" transform="rotate(-90 162.8 162.4)">+</text>
<text x="44.8" y="168.6">A0</text>
<text x="59.9" y="171.9" transform="rotate(-90 59.9 171.9)">4</text>
<text x="121.5" y="170">8</text>
<text x="127.4" y="168.6">NC2</text>
<text x="127.4" y="171.1">NC3</text>
<text x="138.7" y="171.1">NC4</text>
<text x="138.7" y="168.6">NC5</text>
<text x="147.7" y="170">9</text>
<text x="162.8" y="168.9" transform="rotate(-90 162.8 168.9)">-</text>
</g>
<g font-size="1.8" fill="#808080">
<text x="25.6" y="33.9">VIN</text>
<text x="155.5" y="33.2">J8</text>
<text x="161.9" y="33.2">GREEN-2P-5.0</text>
<text x="238" y="32">J10</text>
<text x="244.4" y="32">MICROSD-9P</text>
<text x="221.1" y="40.2">SPI0_MOSI</text>
<text x="222.2" y="37.7">SPI0_SS0</text>
<text x="45.4" y="46.6">PW-EN</text>
<text x="221.9" y="45.3">SPI0_SCK</text>
<text x="221.1" y="50.4">SPI0_MISO</text>
<text x="234.2" y="79.6">SPI0_SS0</text>
<text x="40.6" y="99.3" transform="rotate(-90 40.6 99.3)">PW-EN</text>
<text x="105.3" y="99.3" transform="rotate(-90 105.3 99.3)">VIN</text>
<text x="158.5" y="103.7">I2C1_SDA</text>
<text x="158.7" y="106.2">I2C1_SCL</text>
<text x="226" y="117.7">I2C1_SCL</text>
<text x="249.5" y="117.7">I2C1_SDA</text>
<text x="27.9" y="155.8">I2C1_SCL</text>
<text x="154.2" y="153.2">I2C1_SCL</text>
<text x="154.2" y="155.8">I2C1_SDA</text>
<text x="71.7" y="163.4">I2C1_SDA</text>
</g>
</svg>
